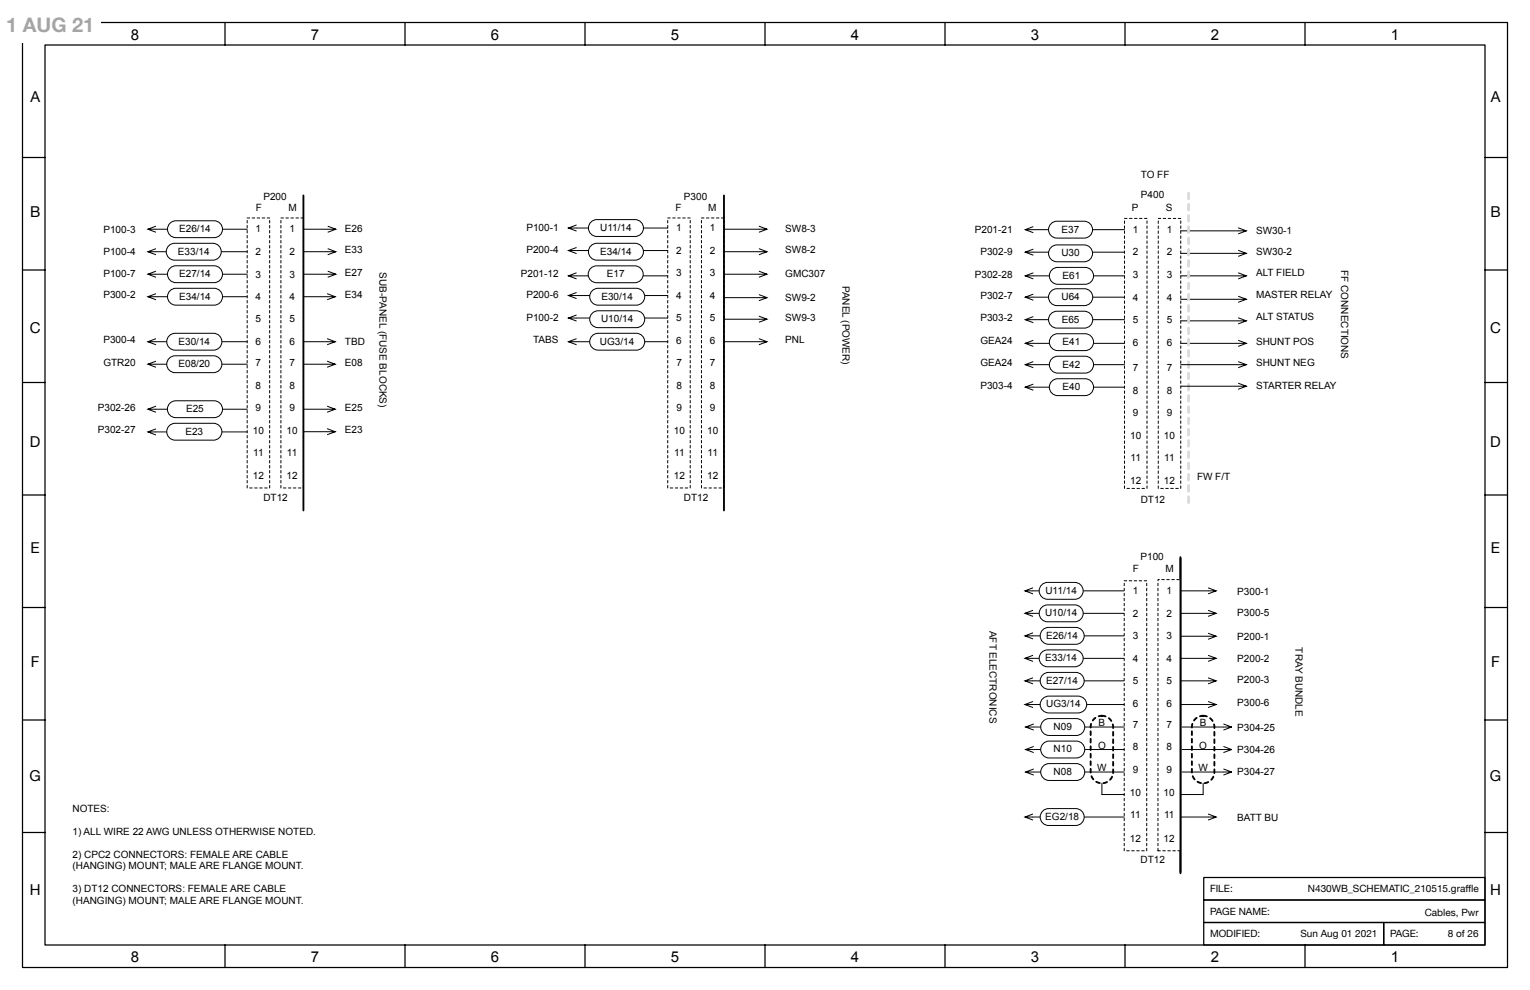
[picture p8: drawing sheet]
<svg xmlns="http://www.w3.org/2000/svg" width="432mm" height="279mm" viewBox="0 0 432 279" stroke-linecap="round" stroke-linejoin="round" font-family="sans-serif">
<path d="M188.4 61.5h6.4v76.2h-6.4z" fill="none" stroke="#000" stroke-width=".28" stroke-dasharray=".7 .7"/>
<path d="M160.4 64.4h28M160.4 70.7h28M162.7 63.5l-2.3 .9 2.3 .8M162.7 69.8l-2.3 .9 2.3 .9M160.4 83.4h28M160.4 89.8h28M162.7 82.5l-2.3 .9 2.3 .9M162.7 88.9l-2.3 .9 2.3 .8" fill="none" stroke="#000" stroke-width=".28"/>
<path d="M166.6 62.9a2.38 2.38 0 0 1 1.9-.9h10.7a2.38 2.38 0 0 1 2.4 2.4 2.38 2.38 0 0 1-2.4 2.3h-10.7a2.38 2.38 0 0 1-2.2-1.3 2.38 2.38 0 0 1 .3-2.5z" fill="#fff"/>
<path d="M166.6 62.9a2.38 2.38 0 0 1 1.9-.9h10.7a2.38 2.38 0 0 1 2.4 2.4 2.38 2.38 0 0 1-2.4 2.3h-10.7a2.38 2.38 0 0 1-2.2-1.3 2.38 2.38 0 0 1 .3-2.5z" fill="none" stroke="#000" stroke-width=".28"/>
<path d="M198 61.5h6.3v76.2h-6.3z" fill="#fff"/>
<path d="M198 61.5h6.3v76.2h-6.3z" fill="none" stroke="#000" stroke-width=".28" stroke-dasharray=".7 .7"/>
<path d="M160.4 96.4h28M162.7 95.6l-2.3 .8 2.3 .9M204.3 84h12.2M204.3 90.1h12.2M214.2 83.1l2.3 .9-2.3 .9M214.2 89.2l2.3 .9-2.3 .9" fill="none" stroke="#000" stroke-width=".28"/>
<path d="M167 95a2.38 2.38 0 0 1 1.8-.9h10.8a2.38 2.38 0 0 1 2.4 2.3 2.38 2.38 0 0 1-2.4 2.4h-10.8a2.38 2.38 0 0 1-2.1-1.3 2.38 2.38 0 0 1 .3-2.5z" fill="#fff"/>
<path d="M167 95a2.38 2.38 0 0 1 1.8-.9h10.8a2.38 2.38 0 0 1 2.4 2.3 2.38 2.38 0 0 1-2.4 2.4h-10.8a2.38 2.38 0 0 1-2.1-1.3 2.38 2.38 0 0 1 .3-2.5z" fill="none" stroke="#000" stroke-width=".28"/>
<path d="M166.6 69.6a2.38 2.38 0 0 1 1.9-.9h10.7a2.38 2.38 0 0 1 2.4 2.3 2.38 2.38 0 0 1-2.4 2.4h-10.7a2.38 2.38 0 0 1-2.2-1.3 2.38 2.38 0 0 1 .3-2.5z" fill="#fff"/>
<path d="M166.6 69.6a2.38 2.38 0 0 1 1.9-.9h10.7a2.38 2.38 0 0 1 2.4 2.3 2.38 2.38 0 0 1-2.4 2.4h-10.7a2.38 2.38 0 0 1-2.2-1.3 2.38 2.38 0 0 1 .3-2.5zM204.3 64.7h12.2M204.3 71h12.2M214.2 63.8l2.3 .9-2.3 .9M214.2 70.2l2.3 .8-2.3 .9" fill="none" stroke="#000" stroke-width=".28"/>
<g fill="#fff">
<path d="M220.2 61.8h13.1v5.7h-13.1z"/>
<path d="M220.2 67.9h13.1v5.6h-13.1z"/>
<path d="M167 82.3a2.38 2.38 0 0 1 1.8-.9h10.8a2.38 2.38 0 0 1 2.4 2.3 2.38 2.38 0 0 1-2.4 2.4h-10.8a2.38 2.38 0 0 1-2.1-1.3 2.38 2.38 0 0 1 .3-2.5z"/>
</g>
<path d="M167 82.3a2.38 2.38 0 0 1 1.8-.9h10.8a2.38 2.38 0 0 1 2.4 2.3 2.38 2.38 0 0 1-2.4 2.4h-10.8a2.38 2.38 0 0 1-2.1-1.3 2.38 2.38 0 0 1 .3-2.5z" fill="none" stroke="#000" stroke-width=".28"/>
<path d="M167 88.6a2.38 2.38 0 0 1 1.8-.9h10.8a2.38 2.38 0 0 1 2.4 2.4 2.38 2.38 0 0 1-2.4 2.4h-10.8a2.38 2.38 0 0 1-2.1-1.4 2.38 2.38 0 0 1 .3-2.5z" fill="#fff"/>
<path d="M167 88.6a2.38 2.38 0 0 1 1.8-.9h10.8a2.38 2.38 0 0 1 2.4 2.4 2.38 2.38 0 0 1-2.4 2.4h-10.8a2.38 2.38 0 0 1-2.1-1.4 2.38 2.38 0 0 1 .3-2.5z" fill="none" stroke="#000" stroke-width=".28"/>
<path d="M220.2 86.9h13.1v5.7h-13.1z" fill="#fff"/>
<path d="M204.3 96.4h12.2M214.2 95.6l2.3 .8-2.3 .9" fill="none" stroke="#000" stroke-width=".28"/>
<g fill="#fff">
<path d="M220.2 81.2h13.1v5.7h-13.1z"/>
<path d="M317.4 61.6h6.3v76.2h-6.3z"/>
</g>
<path d="M317.4 61.6h6.3v76.2h-6.3z" fill="none" stroke="#000" stroke-width=".28" stroke-dasharray=".7 .7"/>
<path d="M289.3 64.8h28.1M289.3 71.2h28.1M289.3 77.9h28.1M291.6 64l-2.3 .8 2.3 .9M291.6 70.3l-2.3 .9 2.3 .8M291.6 77l-2.3 .9 2.3 .8M289.3 83.9h28.1M289.3 90.2h28.1M291.6 83l-2.3 .9 2.3 .8M291.6 89.4l-2.3 .8 2.3 .9" fill="none" stroke="#000" stroke-width=".28"/>
<path d="M296.8 63l1.5-.6h7.7a2.38 2.38 0 0 1 2.3 2.4 2.38 2.38 0 0 1-2.3 2.4h-7.7a2.38 2.38 0 0 1-2.2-1.6 2.38 2.38 0 0 1 .7-2.6z" fill="#fff"/>
<path d="M296.8 63l1.5-.6h7.7a2.38 2.38 0 0 1 2.3 2.4 2.38 2.38 0 0 1-2.3 2.4h-7.7a2.38 2.38 0 0 1-2.2-1.6 2.38 2.38 0 0 1 .7-2.6z" fill="none" stroke="#000" stroke-width=".28"/>
<path d="M326.9 61.6h6.3v76.2h-6.3z" fill="#fff"/>
<path d="M326.9 61.6h6.3v76.2h-6.3z" fill="none" stroke="#000" stroke-width=".28" stroke-dasharray=".7 .7"/>
<path d="M333.2 77.9h18.5M349.4 77l2.3 .9-2.3 .8M289.3 96.9h28.1M291.6 96l-2.3 .9 2.3 .9M333.2 84.5h18.5M333.2 90.6h18.5M349.4 83.6l2.3 .9-2.3 .8M349.4 89.7l2.3 .9-2.3 .8" fill="none" stroke="#000" stroke-width=".28"/>
<path d="M296.8 69.6l1.5-.5h7.7a2.38 2.38 0 0 1 2.3 2.4 2.38 2.38 0 0 1-2.3 2.4h-7.7a2.38 2.38 0 0 1-2.2-1.6 2.38 2.38 0 0 1 .7-2.7z" fill="#fff"/>
<path d="M296.8 69.6l1.5-.5h7.7a2.38 2.38 0 0 1 2.3 2.4 2.38 2.38 0 0 1-2.3 2.4h-7.7a2.38 2.38 0 0 1-2.2-1.6 2.38 2.38 0 0 1 .7-2.7zM333.2 65.2h18.5M333.2 71.5h18.5M349.4 64.3l2.3 .9-2.3 .8M349.4 70.6l2.3 .9-2.3 .9" fill="none" stroke="#000" stroke-width=".28"/>
<g fill="#fff">
<path d="M353.1 62.3h18v5.7h-18z"/>
<path d="M353.1 68.3h14.2v5.7h-14.2z"/>
</g>
<path d="M333.2 96.9h18.5M349.4 96l2.3 .9-2.3 .9" fill="none" stroke="#000" stroke-width=".28"/>
<g fill="#fff">
<path d="M269.7 68.3h17.5v5.7h-17.5z"/>
<path d="M269.7 62h17.5v5.7h-17.5z"/>
<path d="M297 76l1.5-.5h7.7a2.38 2.38 0 0 1 2.4 2.4 2.38 2.38 0 0 1-2.4 2.3h-7.7a2.38 2.38 0 0 1-2.2-1.6 2.38 2.38 0 0 1 .7-2.6z"/>
</g>
<path d="M297 76l1.5-.5h7.7a2.38 2.38 0 0 1 2.4 2.4 2.38 2.38 0 0 1-2.4 2.3h-7.7a2.38 2.38 0 0 1-2.2-1.6 2.38 2.38 0 0 1 .7-2.6z" fill="none" stroke="#000" stroke-width=".28"/>
<g fill="#fff">
<path d="M269.7 74.7h17.5v5.7h-17.5z"/>
<path d="M220.2 74.5h20.6v5.7h-20.6z"/>
<path d="M69.8 61.5h6.3v76.2h-6.3z"/>
</g>
<path d="M69.8 61.5h6.3v76.2h-6.3z" fill="none" stroke="#000" stroke-width=".28" stroke-dasharray=".7 .7"/>
<path d="M79.3 61.5h6.3v76.2h-6.3z" fill="#fff"/>
<path d="M79.3 61.5h6.3v76.2h-6.3z" fill="none" stroke="#000" stroke-width=".28" stroke-dasharray=".7 .7"/>
<g fill="none" stroke="#000" stroke-width=".28">
<path d="M41.7 64.7h28.1M41.7 71h28.1M41.7 77.4h28.1M44 63.8l-2.3 .9 2.3 .9M44 70.2l-2.3 .8 2.3 .9M44 76.5l-2.3 .9 2.3 .9M85.8 64.7h9M85.8 71h9M85.8 77.4h9M92.5 63.8l2.3 .9-2.3 .9M92.5 70.2l2.3 .8-2.3 .9M92.5 76.5l2.3 .9-2.3 .9"/>
<path d="M41.7 83.7h28.1M41.7 96.4h28.1M44 82.9l-2.3 .8 2.3 .9M44 95.6l-2.3 .8 2.3 .9M85.6 83.7h9M85.6 96.4h9M92.3 82.9l2.3 .8-2.3 .9M92.3 95.6l2.3 .8-2.3 .9"/>
</g>
<path d="M48.2 62.8l1.5-.5h10.7a2.38 2.38 0 0 1 2.4 2.4 2.38 2.38 0 0 1-2.4 2.4h-10.7a2.38 2.38 0 0 1-2.3-1.6 2.38 2.38 0 0 1 .8-2.7z" fill="#fff"/>
<path d="M48.2 62.8l1.5-.5h10.7a2.38 2.38 0 0 1 2.4 2.4 2.38 2.38 0 0 1-2.4 2.4h-10.7a2.38 2.38 0 0 1-2.3-1.6 2.38 2.38 0 0 1 .8-2.7z" fill="none" stroke="#000" stroke-width=".28"/>
<path d="M47.8 69.2l1.5-.5h10.8a2.38 2.38 0 0 1 2.3 2.3 2.38 2.38 0 0 1-2.3 2.4h-10.8a2.38 2.38 0 0 1-2.2-1.6 2.38 2.38 0 0 1 .7-2.6z" fill="#fff"/>
<path d="M47.8 69.2l1.5-.5h10.8a2.38 2.38 0 0 1 2.3 2.3 2.38 2.38 0 0 1-2.3 2.4h-10.8a2.38 2.38 0 0 1-2.2-1.6 2.38 2.38 0 0 1 .7-2.6z" fill="none" stroke="#000" stroke-width=".28"/>
<path d="M48.2 75.5l1.5-.5h10.7a2.38 2.38 0 0 1 2.4 2.4 2.38 2.38 0 0 1-2.4 2.4h-10.7a2.38 2.38 0 0 1-2.3-1.6 2.38 2.38 0 0 1 .8-2.7z" fill="#fff"/>
<path d="M48.2 75.5l1.5-.5h10.7a2.38 2.38 0 0 1 2.4 2.4 2.38 2.38 0 0 1-2.4 2.4h-10.7a2.38 2.38 0 0 1-2.3-1.6 2.38 2.38 0 0 1 .8-2.7z" fill="none" stroke="#000" stroke-width=".28"/>
<path d="M48.2 81.9l1.5-.5h10.7a2.38 2.38 0 0 1 2.4 2.3 2.38 2.38 0 0 1-2.4 2.4h-10.7a2.38 2.38 0 0 1-2.3-1.6 2.38 2.38 0 0 1 .8-2.6z" fill="#fff"/>
<path d="M48.2 81.9l1.5-.5h10.7a2.38 2.38 0 0 1 2.4 2.3 2.38 2.38 0 0 1-2.4 2.4h-10.7a2.38 2.38 0 0 1-2.3-1.6 2.38 2.38 0 0 1 .8-2.6zM41.7 102.8h28.1M44 101.9l-2.3 .9 2.3 .9" fill="none" stroke="#000" stroke-width=".28"/>
<path d="M48 100.9l1.4-.5h10.8a2.38 2.38 0 0 1 2.4 2.4 2.38 2.38 0 0 1-2.4 2.4h-10.8a2.38 2.38 0 0 1-2.2-1.6 2.38 2.38 0 0 1 .8-2.7z" fill="#fff"/>
<path d="M48 100.9l1.4-.5h10.8a2.38 2.38 0 0 1 2.4 2.4 2.38 2.38 0 0 1-2.4 2.4h-10.8a2.38 2.38 0 0 1-2.2-1.6 2.38 2.38 0 0 1 .8-2.7z" fill="none" stroke="#000" stroke-width=".28"/>
<path d="M48 94.6l1.4-.5h10.8a2.38 2.38 0 0 1 2.4 2.3 2.38 2.38 0 0 1-2.4 2.4h-10.8a2.38 2.38 0 0 1-2.2-1.6 2.38 2.38 0 0 1 .8-2.6z" fill="#fff"/>
<path d="M48 94.6l1.4-.5h10.8a2.38 2.38 0 0 1 2.4 2.3 2.38 2.38 0 0 1-2.4 2.4h-10.8a2.38 2.38 0 0 1-2.2-1.6 2.38 2.38 0 0 1 .8-2.6zM41.7 121.9h28.1M44 121l-2.3 .9 2.3 .9" fill="none" stroke="#000" stroke-width=".28"/>
<path d="M48 120l1.4-.5h10.8a2.38 2.38 0 0 1 2.4 2.3 2.38 2.38 0 0 1-2.4 2.4h-10.8a2.38 2.38 0 0 1-2.2-1.6 2.38 2.38 0 0 1 .8-2.6z" fill="#fff"/>
<path d="M41.7 115.5h28.1M44 114.6l-2.3 .9 2.3 .9M48 120l1.4-.5h10.8a2.38 2.38 0 0 1 2.4 2.3 2.38 2.38 0 0 1-2.4 2.4h-10.8a2.38 2.38 0 0 1-2.2-1.6 2.38 2.38 0 0 1 .8-2.6z" fill="none" stroke="#000" stroke-width=".28"/>
<path d="M47.8 114a2.38 2.38 0 0 1 1.8-.9h10.8a2.38 2.38 0 0 1 2.4 2.4 2.38 2.38 0 0 1-2.4 2.4h-10.8a2.38 2.38 0 0 1-2.1-1.4 2.38 2.38 0 0 1 .3-2.5z" fill="#fff"/>
<path d="M47.8 114a2.38 2.38 0 0 1 1.8-.9h10.8a2.38 2.38 0 0 1 2.4 2.4 2.38 2.38 0 0 1-2.4 2.4h-10.8a2.38 2.38 0 0 1-2.1-1.4 2.38 2.38 0 0 1 .3-2.5zM85.6 102.8h9M85.6 115.5h9M92.3 101.9l2.3 .9-2.3 .9M92.3 114.6l2.3 .9-2.3 .9M85.6 121.8h9M92.3 121l2.3 .8-2.3 .9" fill="none" stroke="#000" stroke-width=".28"/>
<path d="M335.4 54.5v88.9" fill="none" stroke="#d8d8d8" stroke-width=".79" stroke-dasharray="1.6 1.6"/>
<path d="M296.8 82l1.5-.5h7.7a2.38 2.38 0 0 1 2.4 2.4 2.38 2.38 0 0 1-2.4 2.3h-7.7a2.38 2.38 0 0 1-2.2-1.5 2.38 2.38 0 0 1 .7-2.7z" fill="#fff"/>
<path d="M296.8 82l1.5-.5h7.7a2.38 2.38 0 0 1 2.4 2.4 2.38 2.38 0 0 1-2.4 2.3h-7.7a2.38 2.38 0 0 1-2.2-1.5 2.38 2.38 0 0 1 .7-2.7z" fill="none" stroke="#000" stroke-width=".28"/>
<path d="M269.7 80.7h17.5v5.7h-17.5z" fill="#fff"/>
<path d="M160.4 77.9h28M162.7 77l-2.3 .9 2.3 .8" fill="none" stroke="#000" stroke-width=".28"/>
<path d="M166.9 75.6l1.5-.6h10.7a2.38 2.38 0 0 1 2.4 2.4 2.38 2.38 0 0 1-2.4 2.4h-10.7a2.38 2.38 0 0 1-2.3-1.6 2.38 2.38 0 0 1 .8-2.6z" fill="#fff"/>
<path d="M166.9 75.6l1.5-.6h10.7a2.38 2.38 0 0 1 2.4 2.4 2.38 2.38 0 0 1-2.4 2.4h-10.7a2.38 2.38 0 0 1-2.3-1.6 2.38 2.38 0 0 1 .8-2.6zM204.3 77.4h12.2M214.2 76.5l2.3 .9-2.3 .9" fill="none" stroke="#000" stroke-width=".28"/>
<path d="M296.8 88.4l1.5-.6h7.7a2.38 2.38 0 0 1 2.4 2.4 2.38 2.38 0 0 1-2.4 2.4h-7.7a2.38 2.38 0 0 1-2.2-1.6 2.38 2.38 0 0 1 .7-2.6z" fill="#fff"/>
<path d="M296.8 88.4l1.5-.6h7.7a2.38 2.38 0 0 1 2.4 2.4 2.38 2.38 0 0 1-2.4 2.4h-7.7a2.38 2.38 0 0 1-2.2-1.6 2.38 2.38 0 0 1 .7-2.6z" fill="none" stroke="#000" stroke-width=".28"/>
<g fill="#fff">
<path d="M269.7 87h17.5v5.7h-17.5z"/>
<path d="M297 94.7l1.5-.5h7.7a2.38 2.38 0 0 1 2.4 2.4 2.38 2.38 0 0 1-2.4 2.3h-7.7a2.38 2.38 0 0 1-2.2-1.5 2.38 2.38 0 0 1 .7-2.7z"/>
</g>
<path d="M297 94.7l1.5-.5h7.7a2.38 2.38 0 0 1 2.4 2.4 2.38 2.38 0 0 1-2.4 2.3h-7.7a2.38 2.38 0 0 1-2.2-1.5 2.38 2.38 0 0 1 .7-2.7zM289.3 102.9h28.1M291.6 102.1l-2.3 .8 2.3 .9" fill="none" stroke="#000" stroke-width=".28"/>
<path d="M297 101.1l1.5-.6h7.7a2.38 2.38 0 0 1 2.4 2.4 2.38 2.38 0 0 1-2.4 2.4h-7.7a2.38 2.38 0 0 1-2.2-1.6 2.38 2.38 0 0 1 .7-2.6z" fill="#fff"/>
<path d="M297 101.1l1.5-.6h7.7a2.38 2.38 0 0 1 2.4 2.4 2.38 2.38 0 0 1-2.4 2.4h-7.7a2.38 2.38 0 0 1-2.2-1.6 2.38 2.38 0 0 1 .7-2.6zM333.2 102.9h18.5M349.4 102.1l2.3 .8-2.3 .9" fill="none" stroke="#000" stroke-width=".28"/>
<g fill="#fff">
<path d="M353.1 74.3h28.4v5.7h-28.4z"/>
<path d="M353.1 80.4h28.4v5.6h-28.4z"/>
<path d="M353.1 86.7h28.4v5.7h-28.4z"/>
<path d="M353.1 93.7h28.4v5.7h-28.4z"/>
<path d="M353.1 99.7h28.4v5.7h-28.4z"/>
<path d="M269.7 93.4h17.5v5.7h-17.5z"/>
<path d="M269.7 99.7h17.5v5.7h-17.5z"/>
</g>
<path d="M333.2 109h18.5M349.4 108.1l2.3 .9-2.3 .9" fill="none" stroke="#000" stroke-width=".28"/>
<path d="M353.1 106.1h28.4v5.7h-28.4z" fill="#fff"/>
<path d="M289.3 109.3h28.1M291.6 108.4l-2.3 .9 2.3 .8" fill="none" stroke="#000" stroke-width=".28"/>
<path d="M297 107.4l1.5-.5h7.7a2.38 2.38 0 0 1 2.4 2.4 2.38 2.38 0 0 1-2.4 2.3h-7.7a2.38 2.38 0 0 1-2.2-1.5 2.38 2.38 0 0 1 .7-2.7z" fill="#fff"/>
<path d="M297 107.4l1.5-.5h7.7a2.38 2.38 0 0 1 2.4 2.4 2.38 2.38 0 0 1-2.4 2.3h-7.7a2.38 2.38 0 0 1-2.2-1.5 2.38 2.38 0 0 1 .7-2.7z" fill="none" stroke="#000" stroke-width=".28"/>
<g fill="#fff">
<path d="M269.7 106.1h17.5v5.7h-17.5z"/>
<path d="M220.2 93.3h13.1v5.6h-13.1z"/>
</g>
<path d="M289.3 166.8h28M289.3 173.1h28M289.3 179.5h28M291.5 165.9l-2.2 .9 2.2 .8M291.5 172.2l-2.2 .9 2.2 .9M291.5 178.6l-2.2 .9 2.2 .8M289.3 185.8h28M289.3 192.2h28M291.5 184.9l-2.2 .9 2.2 .9M291.5 191.3l-2.2 .9 2.2 .8" fill="none" stroke="#000" stroke-width=".28"/>
<path d="M294.5 177.6l1.4-.5h7.7a2.38 2.38 0 0 1 2.4 2.4 2.38 2.38 0 0 1-2.4 2.3h-7.7a2.38 2.38 0 0 1-2.2-1.6 2.38 2.38 0 0 1 .8-2.6z" fill="#fff"/>
<path d="M294.5 177.6l1.4-.5h7.7a2.38 2.38 0 0 1 2.4 2.4 2.38 2.38 0 0 1-2.4 2.3h-7.7a2.38 2.38 0 0 1-2.2-1.6 2.38 2.38 0 0 1 .8-2.6z" fill="none" stroke="#000" stroke-width=".28"/>
<path d="M294.2 183.9l1.5-.5h7.6a2.38 2.38 0 0 1 2.4 2.4 2.38 2.38 0 0 1-2.4 2.4h-7.6a2.38 2.38 0 0 1-2.3-1.6 2.38 2.38 0 0 1 .8-2.7z" fill="#fff"/>
<path d="M294.2 183.9l1.5-.5h7.6a2.38 2.38 0 0 1 2.4 2.4 2.38 2.38 0 0 1-2.4 2.4h-7.6a2.38 2.38 0 0 1-2.3-1.6 2.38 2.38 0 0 1 .8-2.7z" fill="none" stroke="#000" stroke-width=".28"/>
<path d="M294.5 190.3l1.4-.5h7.7a2.38 2.38 0 0 1 2.4 2.4 2.38 2.38 0 0 1-2.4 2.3h-7.7a2.38 2.38 0 0 1-2.2-1.6 2.38 2.38 0 0 1 .8-2.6z" fill="#fff"/>
<path d="M294.5 190.3l1.4-.5h7.7a2.38 2.38 0 0 1 2.4 2.4 2.38 2.38 0 0 1-2.4 2.3h-7.7a2.38 2.38 0 0 1-2.2-1.6 2.38 2.38 0 0 1 .8-2.6z" fill="none" stroke="#000" stroke-width=".28"/>
<path d="M294.2 164.9l1.5-.5h7.6a2.38 2.38 0 0 1 2.4 2.4 2.38 2.38 0 0 1-2.4 2.3h-7.6a2.38 2.38 0 0 1-2.3-1.6 2.38 2.38 0 0 1 .8-2.6z" fill="#fff"/>
<path d="M294.2 164.9l1.5-.5h7.6a2.38 2.38 0 0 1 2.4 2.4 2.38 2.38 0 0 1-2.4 2.3h-7.6a2.38 2.38 0 0 1-2.3-1.6 2.38 2.38 0 0 1 .8-2.6z" fill="none" stroke="#000" stroke-width=".28"/>
<path d="M294.2 171.2l1.5-.5h7.6a2.38 2.38 0 0 1 2.4 2.4 2.38 2.38 0 0 1-2.4 2.4h-7.6a2.38 2.38 0 0 1-2.3-1.6 2.38 2.38 0 0 1 .8-2.7z" fill="#fff"/>
<path d="M294.2 171.2l1.5-.5h7.6a2.38 2.38 0 0 1 2.4 2.4 2.38 2.38 0 0 1-2.4 2.4h-7.6a2.38 2.38 0 0 1-2.3-1.6 2.38 2.38 0 0 1 .8-2.7zM333.2 179.6h10M333.2 166.8h10M333.2 173.1h10M340.9 178.7l2.3 .9-2.3 .8M340.9 165.9l2.3 .9-2.3 .8M340.9 172.2l2.3 .9-2.3 .9M333.2 185.8h10M333.2 192.2h10M340.9 184.9l2.3 .9-2.3 .9M340.9 191.3l2.3 .9-2.3 .8" fill="none" stroke="#000" stroke-width=".28"/>
<g fill="#fff">
<path d="M347.8 164.2h20.8v5.7h-20.8z"/>
<path d="M347.8 170.3h20.8v5.6h-20.8z"/>
<path d="M347.8 176.9h20.8v5.7h-20.8z"/>
<path d="M347.8 183.3h20.8v5.7h-20.8z"/>
<path d="M347.8 189h20.8v5.7h-20.8z"/>
<path d="M277.3 176.6h5.7v31.8h-5.7z"/>
</g>
<path d="M85.6 55.2v88.9M204.3 55.2v88.9M333.2 157.6v88.9" fill="none" stroke="#000" stroke-width=".53"/>
<path d="M317.3 163.9h6.3v76.2h-6.3z" fill="#fff"/>
<path d="M317.3 163.9h6.3v76.2h-6.3z" fill="none" stroke="#000" stroke-width=".28" stroke-dasharray=".7 .7"/>
<path d="M326.8 163.6h6.4v76.5h-6.4z" fill="#fff"/>
<path d="M326.8 163.6h6.4v76.5h-6.4z" fill="none" stroke="#000" stroke-width=".28" stroke-dasharray=".7 .7"/>
<path d="M333.2 157.2v88.9" fill="none" stroke="#000" stroke-width=".53"/>
<path d="M289.3 230.6h28M291.5 229.7l-2.2 .9 2.2 .8" fill="none" stroke="#000" stroke-width=".28"/>
<path d="M294.5 228.7l1.4-.5h7.7a2.38 2.38 0 0 1 2.4 2.4 2.38 2.38 0 0 1-2.4 2.4h-7.7a2.38 2.38 0 0 1-2.2-1.6 2.38 2.38 0 0 1 .8-2.7z" fill="#fff"/>
<path d="M294.5 228.7l1.4-.5h7.7a2.38 2.38 0 0 1 2.4 2.4 2.38 2.38 0 0 1-2.4 2.4h-7.7a2.38 2.38 0 0 1-2.2-1.6 2.38 2.38 0 0 1 .8-2.7zM333.2 230.6h10M340.9 229.7l2.3 .9-2.3 .8" fill="none" stroke="#000" stroke-width=".28"/>
<path d="M347.8 228.1h20.8v5.7h-20.8z" fill="#fff"/>
<path d="M289.4 217.9h27.9M289.4 211.5h27.9M289.4 205.2h27.9M291.7 217l-2.3 .9 2.3 .8M291.7 210.7l-2.3 .8 2.3 .9M291.7 204.3l-2.3 .9 2.3 .8" fill="none" stroke="#000" stroke-width=".28"/>
<path d="M294.6 203.3l1.5-.5h7.7a2.38 2.38 0 0 1 2.3 2.4 2.38 2.38 0 0 1-2.3 2.4h-7.7a2.38 2.38 0 0 1-2.2-1.6 2.38 2.38 0 0 1 .7-2.7z" fill="#fff"/>
<path d="M294.6 203.3l1.5-.5h7.7a2.38 2.38 0 0 1 2.3 2.4 2.38 2.38 0 0 1-2.3 2.4h-7.7a2.38 2.38 0 0 1-2.2-1.6 2.38 2.38 0 0 1 .7-2.7z" fill="none" stroke="#000" stroke-width=".28"/>
<path d="M294.6 209.7l1.5-.5h7.7a2.38 2.38 0 0 1 2.3 2.3 2.38 2.38 0 0 1-2.3 2.4h-7.7a2.38 2.38 0 0 1-2.2-1.6 2.38 2.38 0 0 1 .7-2.6z" fill="#fff"/>
<path d="M294.6 209.7l1.5-.5h7.7a2.38 2.38 0 0 1 2.3 2.3 2.38 2.38 0 0 1-2.3 2.4h-7.7a2.38 2.38 0 0 1-2.2-1.6 2.38 2.38 0 0 1 .7-2.6z" fill="none" stroke="#000" stroke-width=".28"/>
<path d="M294.6 216l1.5-.5h7.7a2.38 2.38 0 0 1 2.3 2.4 2.38 2.38 0 0 1-2.3 2.4h-7.7a2.38 2.38 0 0 1-2.2-1.6 2.38 2.38 0 0 1 .7-2.7z" fill="#fff"/>
<path d="M294.6 216l1.5-.5h7.7a2.38 2.38 0 0 1 2.3 2.4 2.38 2.38 0 0 1-2.3 2.4h-7.7a2.38 2.38 0 0 1-2.2-1.6 2.38 2.38 0 0 1 .7-2.7zM333.6 205.2h14M333.6 211.5h14M333.6 217.9h14M345.3 204.3l2.3 .9-2.3 .8M345.3 210.7l2.3 .8-2.3 .9M345.3 217l2.3 .9-2.3 .8M311 221.1v3.1h6.3M339.6 221.1v3.1h-6.4" fill="none" stroke="#000" stroke-width=".28"/>
<path d="M308.7 202.9a3.2 3.2 0 0 1 3.5-.6 3.2 3.2 0 0 1 2 2.9v12.7a3.2 3.2 0 0 1-3.2 3.2 3.2 3.2 0 0 1-3.2-3.2v-12.7a3.2 3.2 0 0 1 .9-2.3zM337.3 202.9a3.2 3.2 0 0 1 3.5-.6 3.2 3.2 0 0 1 1.9 2.9v12.7a3.2 3.2 0 0 1-3.1 3.2 3.2 3.2 0 0 1-3.2-3.2v-12.7a3.2 3.2 0 0 1 .9-2.3z" fill="none" stroke="#000" stroke-width=".53" stroke-dasharray="1.1 1.1"/>
<g fill="#fff">
<path d="M347.8 208.9h24.6v5.7h-24.6z"/>
<path d="M347.8 202.7h24.6v5.7h-24.6z"/>
<path d="M347.8 215h24.6v5.7h-24.6z"/>
</g>
<path d="M289.3 198.8h28M291.5 198l-2.2 .8 2.2 .9" fill="none" stroke="#000" stroke-width=".28"/>
<path d="M294.1 197.3a2.57 2.57 0 0 1 2-.8h8.1a2.38 2.38 0 0 1 2.5 2.3 2.38 2.38 0 0 1-2.5 2.4h-8.1a2.37 2.37 0 0 1-2.3-1.3 2.37 2.37 0 0 1 .3-2.6z" fill="#fff"/>
<path d="M294.1 197.3a2.57 2.57 0 0 1 2-.8h8.1a2.38 2.38 0 0 1 2.5 2.3 2.38 2.38 0 0 1-2.5 2.4h-8.1a2.37 2.37 0 0 1-2.3-1.3 2.37 2.37 0 0 1 .3-2.6zM333.2 198.8h10M340.9 198l2.3 .8-2.3 .9" fill="none" stroke="#000" stroke-width=".28"/>
<g fill="#fff">
<path d="M347.8 195.7h20.8v5.6h-20.8z"/>
<path d="M235.7 79.2h5.7v31.8h-5.7z"/>
<path d="M376.5 74.9h5.6v31.7h-5.6z"/>
<path d="M363.6 181.3h5.7v31.7h-5.7z"/>
</g>
<path d="M6.3 6.3h419.1v266.7h-419.1z" fill="none" stroke="#000" stroke-width=".35"/>
<path d="M419.1 234.9h6.3z" fill="#fff"/>
<g fill="none" stroke="#000" stroke-width=".35">
<path d="M12.7 12.7h406.4v254h-406.4zM63.5 6.4v6.3M114.3 6.4v6.3M165.1 6.4v6.3M215.9 6.4v6.3M266.7 6.4v6.3M317.5 6.4v6.3M368.3 6.4v6.3M6.3 44.4h6.4M419.1 44.4h6.3M6.3 76.2h6.4M419.1 76.2h6.3"/>
<path d="M6.3 107.9h6.4M419.1 107.9h6.3M6.3 139.7h6.4M419.1 139.7h6.3M6.3 171.4h6.4M419.1 171.4h6.3M6.3 203.2h6.4M419.1 203.2h6.3M6.3 234.9h6.4M419.1 234.9h6.3M339.7 254h79.4v6.3h-79.4zM339.7 247.6h79.4v6.4h-79.4z"/>
<path d="M63.5 266.7v6.3M114.3 266.7v6.3M165.1 266.7v6.3M215.9 266.7v6.3M266.7 266.7v6.3M317.5 266.7v6.3M339.7 260.3h50.8v6.4h-50.8zM368.3 266.7v6.3M390.5 260.3h28.6v6.4h-28.6z"/>
</g>
<path d="M0 1.6h28.4v10.4h-28.4z" fill="#fff"/>
<text font-size="5.6" fill="#a5a5a5" x="1.8" y="9">1 AUG 21</text>
<g font-size="4.2">
<text x="36.9" y="11.3">8</text>
<text x="87.7" y="11.3">7</text>
<text x="138.5" y="11.3">6</text>
<text x="189.3" y="11.3">5</text>
<text x="240.1" y="11.3">4</text>
<text x="290.9" y="11.3">3</text>
<text x="341.7" y="11.3">2</text>
<text x="392.5" y="11.3">1</text>
<text x="8.6" y="28.7">A</text>
<text x="420.7" y="28.7">A</text>
<text x="8.5" y="61.3">B</text>
<text x="420.6" y="61.3">B</text>
<text x="8.4" y="93.9">C</text>
<text x="420.6" y="93.9">C</text>
<text x="8.5" y="126.1">D</text>
<text x="420.6" y="126.1">D</text>
<text x="8.6" y="156.1">E</text>
<text x="420.8" y="156.1">E</text>
<text x="8.7" y="188.2">F</text>
<text x="420.9" y="188.2">F</text>
<text x="8.3" y="220.4">G</text>
<text x="420.5" y="220.4">G</text>
<text x="8.4" y="252.5">H</text>
<text x="420.6" y="252.5">H</text>
<text x="36.9" y="271.6">8</text>
<text x="87.7" y="271.6">7</text>
<text x="138.5" y="271.6">6</text>
<text x="189.3" y="271.6">5</text>
<text x="240.1" y="271.6">4</text>
<text x="290.9" y="271.6">3</text>
<text x="341.7" y="271.6">2</text>
<text x="392.5" y="271.6">1</text>
</g>
<g font-size="2.8">
<text x="321.9" y="50.1">TO FF</text>
<text x="72.2" y="59.5">F</text>
<text x="74.3" y="56.3">P200</text>
<text x="81.4" y="59.5">M</text>
<text x="190.6" y="59.5">F</text>
<text x="193" y="56.3">P300</text>
<text x="199.8" y="59.5">M</text>
<text x="319.5" y="59.6">P</text>
<text x="322" y="55.8">P400</text>
<text x="329" y="59.6">S</text>
<text x="29.2" y="65.9">P100-3</text>
<text x="50.6" y="65.5">E26/14</text>
<text x="72.1" y="65.6">1</text>
<text x="81.7" y="65.6">1</text>
<text x="97.4" y="65.5">E26</text>
<text x="148.6" y="65.2">P100-1</text>
<text x="169.4" y="65.2">U11/14</text>
<text x="190.8" y="65.3">1</text>
<text x="200.4" y="65.3">1</text>
<text x="221.6" y="65.5">SW8-3</text>
<text x="275.1" y="65.7">P201-21</text>
<text x="299.6" y="65.7">E37</text>
<text x="319.8" y="65.7">1</text>
<text x="329.3" y="65.7">1</text>
<text x="354.5" y="66">SW30-1</text>
<text x="29.2" y="71.9">P100-4</text>
<text x="50.2" y="71.9">E33/14</text>
<text x="72.1" y="72">2</text>
<text x="81.7" y="72">2</text>
<text x="97.4" y="71.5">E33</text>
<text x="148.6" y="71.5">P200-4</text>
<text x="169.4" y="71.9">E34/14</text>
<text x="190.8" y="71.6">2</text>
<text x="200.4" y="71.6">2</text>
<text x="221.6" y="71.5">SW8-2</text>
<text x="97.4" y="77.9">E27</text>
<text x="107.1" y="76.9" transform="rotate(90 107.1 76.9)">SUB-PANEL (FUSE BLOCKS)</text>
<text x="276.7" y="72">P302-9</text>
<text x="299.5" y="72.3">U30</text>
<text x="319.8" y="72.1">2</text>
<text x="329.3" y="72.1">2</text>
<text x="354.5" y="72">SW30-2</text>
<text x="378.5" y="76.3" transform="rotate(90 378.5 76.3)">FF CONNECTIONS</text>
<text x="29.2" y="78.2">P100-7</text>
<text x="50.6" y="78.2">E27/14</text>
<text x="72.1" y="78.3">3</text>
<text x="81.7" y="78.3">3</text>
<text x="147" y="78.2">P201-12</text>
<text x="171.3" y="78.2">E17</text>
<text x="190.8" y="78">3</text>
<text x="200.4" y="78">3</text>
<text x="221.6" y="78.2">GMC307</text>
<text x="237.7" y="80.6" transform="rotate(90 237.7 80.6)">PANEL (POWER)</text>
<text x="275.1" y="78.4">P302-28</text>
<text x="299.9" y="78.7">E61</text>
<text x="319.8" y="78.5">3</text>
<text x="329.3" y="78.5">3</text>
<text x="354.5" y="78">ALT FIELD</text>
<text x="29.2" y="84.2">P300-2</text>
<text x="50.6" y="84.6">E34/14</text>
<text x="72.1" y="84.7">4</text>
<text x="81.7" y="84.7">4</text>
<text x="97.4" y="84.2">E34</text>
<text x="148.6" y="84.2">P200-6</text>
<text x="169.7" y="84.6">E30/14</text>
<text x="190.8" y="84.4">4</text>
<text x="200.4" y="84.4">4</text>
<text x="221.6" y="84.9">SW9-2</text>
<text x="276.7" y="84.4">P302-7</text>
<text x="299.6" y="84.7">U64</text>
<text x="319.8" y="84.8">4</text>
<text x="329.3" y="84.8">4</text>
<text x="354.5" y="84">MASTER RELAY</text>
<text x="72.1" y="91">5</text>
<text x="81.7" y="91">5</text>
<text x="148.6" y="90.6">P100-2</text>
<text x="169.6" y="90.9">U10/14</text>
<text x="190.8" y="90.7">5</text>
<text x="200.4" y="90.7">5</text>
<text x="221.6" y="90.6">SW9-3</text>
<text x="276.7" y="90.7">P303-2</text>
<text x="299.6" y="91.1">E65</text>
<text x="319.8" y="91.1">5</text>
<text x="329.3" y="91.1">5</text>
<text x="354.5" y="90.4">ALT STATUS</text>
<text x="29.2" y="96.9">P300-4</text>
<text x="50.4" y="97.3">E30/14</text>
<text x="72.1" y="97.5">6</text>
<text x="81.7" y="97.5">6</text>
<text x="97.4" y="97.3">TBD</text>
<text x="150.5" y="96.9">TABS</text>
<text x="169.3" y="97.3">UG3/14</text>
<text x="190.8" y="97.1">6</text>
<text x="200.4" y="97.1">6</text>
<text x="221.6" y="96.9">PNL</text>
<text x="276.7" y="97.1">GEA24</text>
<text x="299.9" y="97.4">E41</text>
<text x="319.8" y="97.6">6</text>
<text x="329.3" y="97.6">6</text>
<text x="354.5" y="97.4">SHUNT POS</text>
<text x="29.2" y="103.3">GTR20</text>
<text x="50.4" y="103.6">E08/20</text>
<text x="72.1" y="103.4">7</text>
<text x="81.7" y="103.4">7</text>
<text x="97.4" y="103.3">E08</text>
<text x="191" y="103.4">7</text>
<text x="200.4" y="103.4">7</text>
<text x="276.7" y="103.4">GEA24</text>
<text x="299.9" y="103.8">E42</text>
<text x="319.8" y="104.7">7</text>
<text x="329.3" y="104.7">7</text>
<text x="354.5" y="103.4">SHUNT NEG</text>
<text x="72.1" y="109.7">8</text>
<text x="81.7" y="109.7">8</text>
<text x="191" y="109.7">8</text>
<text x="200.4" y="109.7">8</text>
<text x="276.7" y="109.8">P303-4</text>
<text x="299.9" y="110.1">E40</text>
<text x="319.8" y="111.1">8</text>
<text x="329.3" y="111.1">8</text>
<text x="354.5" y="109.8">STARTER RELAY</text>
<text x="27.6" y="116">P302-26</text>
<text x="52.5" y="116.3">E25</text>
<text x="72.1" y="116.1">9</text>
<text x="81.7" y="116.1">9</text>
<text x="97.4" y="116">E25</text>
<text x="191" y="116.1">9</text>
<text x="200.4" y="116.1">9</text>
<text x="319.8" y="117.4">9</text>
<text x="329.3" y="117.4">9</text>
<text x="27.6" y="122.3">P302-27</text>
<text x="52.3" y="122.7">E23</text>
<text x="71.4" y="122.5">10</text>
<text x="80.9" y="122.5">10</text>
<text x="97.4" y="122.3">E23</text>
<text x="190.2" y="122.5">10</text>
<text x="199.6" y="122.5">10</text>
<text x="319" y="123.8">10</text>
<text x="328.5" y="123.8">10</text>
<text x="71.5" y="128.8">11</text>
<text x="81" y="128.8">11</text>
<text x="190.3" y="128.8">11</text>
<text x="199.7" y="128.8">11</text>
<text x="319.1" y="130.1">11</text>
<text x="328.6" y="130.1">11</text>
<text x="71.4" y="135.2">12</text>
<text x="80.9" y="135.2">12</text>
<text x="190.2" y="135.2">12</text>
<text x="199.6" y="135.2">12</text>
<text x="319" y="136.6">12</text>
<text x="328.5" y="136.6">12</text>
<text x="337.8" y="135.3">FW F/T</text>
<text x="74.3" y="141.4">DT12</text>
<text x="193" y="141.4">DT12</text>
<text x="321.9" y="141.9">DT12</text>
<text x="319.7" y="161.6">F</text>
<text x="321.9" y="158.1">P100</text>
<text x="328.9" y="161.6">M</text>
<text x="295" y="167.6">U11/14</text>
<text x="319.7" y="167.7">1</text>
<text x="329.2" y="167.7">1</text>
<text x="349.2" y="167.9">P300-1</text>
<text x="294.9" y="173.9">U10/14</text>
<text x="349.2" y="173.9">P300-5</text>
<text x="279.3" y="178" transform="rotate(90 279.3 178)">AFT ELECTRONICS</text>
<text x="319.7" y="174">2</text>
<text x="329.2" y="174">2</text>
<text x="295.3" y="180.3">E26/14</text>
<text x="319.7" y="180.4">3</text>
<text x="329.2" y="180.4">3</text>
<text x="349.2" y="180.6">P200-1</text>
<text x="365.6" y="182.7" transform="rotate(90 365.6 182.7)">TRAY BUNDLE</text>
<text x="295" y="186.6">E33/14</text>
<text x="319.7" y="186.7">4</text>
<text x="329.2" y="186.7">4</text>
<text x="349.2" y="187">P200-2</text>
<text x="295.3" y="193">E27/14</text>
<text x="319.7" y="193.1">5</text>
<text x="329.2" y="193.1">5</text>
<text x="349.2" y="192.7">P200-3</text>
<text x="295.3" y="199.7">UG3/14</text>
<text x="319.7" y="199.5">6</text>
<text x="329.2" y="199.5">6</text>
<text x="349.2" y="199.3">P300-6</text>
<text x="297.3" y="206">N09</text>
<text x="310" y="204.9">B</text>
<text x="319.7" y="205.4">7</text>
<text x="329.2" y="205.4">7</text>
<text x="338.6" y="204.9">B</text>
<text x="349.2" y="206.4">P304-25</text>
<text x="297.3" y="212.4">N10</text>
<text x="309.9" y="211.3">O</text>
<text x="319.7" y="211.8">8</text>
<text x="329.2" y="211.8">8</text>
<text x="338.5" y="211.3">O</text>
<text x="349.2" y="212.5">P304-26</text>
<text x="297.3" y="218.7">N08</text>
<text x="309.6" y="217.6">W</text>
<text x="319.7" y="218.2">9</text>
<text x="329.2" y="218.2">9</text>
<text x="338.2" y="217.6">W</text>
<text x="349.2" y="218.7">P304-27</text>
<text x="318.9" y="224.5">10</text>
<text x="328.4" y="224.5">10</text>
<text x="20.5" y="229.2">NOTES:</text>
<text x="295" y="231.4">EG2/18</text>
<text x="319" y="230.8">11</text>
<text x="328.5" y="230.8">11</text>
<text x="349.2" y="231.8">BATT BU</text>
<text x="20.5" y="235.6">1) ALL WIRE 22 AWG UNLESS OTHERWISE NOTED.</text>
<text x="318.9" y="237.8">12</text>
<text x="328.4" y="237.8">12</text>
<text x="20.5" y="242.1">2) CPC2 CONNECTORS: FEMALE ARE CABLE</text>
<text x="20.5" y="245.4">(HANGING) MOUNT; MALE ARE FLANGE MOUNT.</text>
<text x="321.9" y="243.5">DT12</text>
<text x="20.5" y="251.8">3) DT12 CONNECTORS: FEMALE ARE CABLE</text>
<text x="341.5" y="251.8">FILE:</text>
<text x="369.1" y="251.8">N430WB_SCHEMATIC_210515.grafe</text>
<text x="413.6" y="251.8">f</text>
<text x="413.6" y="251.8">l</text>
<text x="20.5" y="255.1">(HANGING) MOUNT; MALE ARE FLANGE MOUNT.</text>
<text x="341.5" y="258.2">PAGE NAME:</text>
<text x="402.1" y="258.6">Cables, Pwr</text>
<text x="341.5" y="264.5">MODIFIED:</text>
<text x="367" y="264.5">Sun Aug 01 2021</text>
<text x="392.3" y="264.5">PAGE:</text>
<text x="408.6" y="264.5">8 of 26</text>
</g>
</svg>
